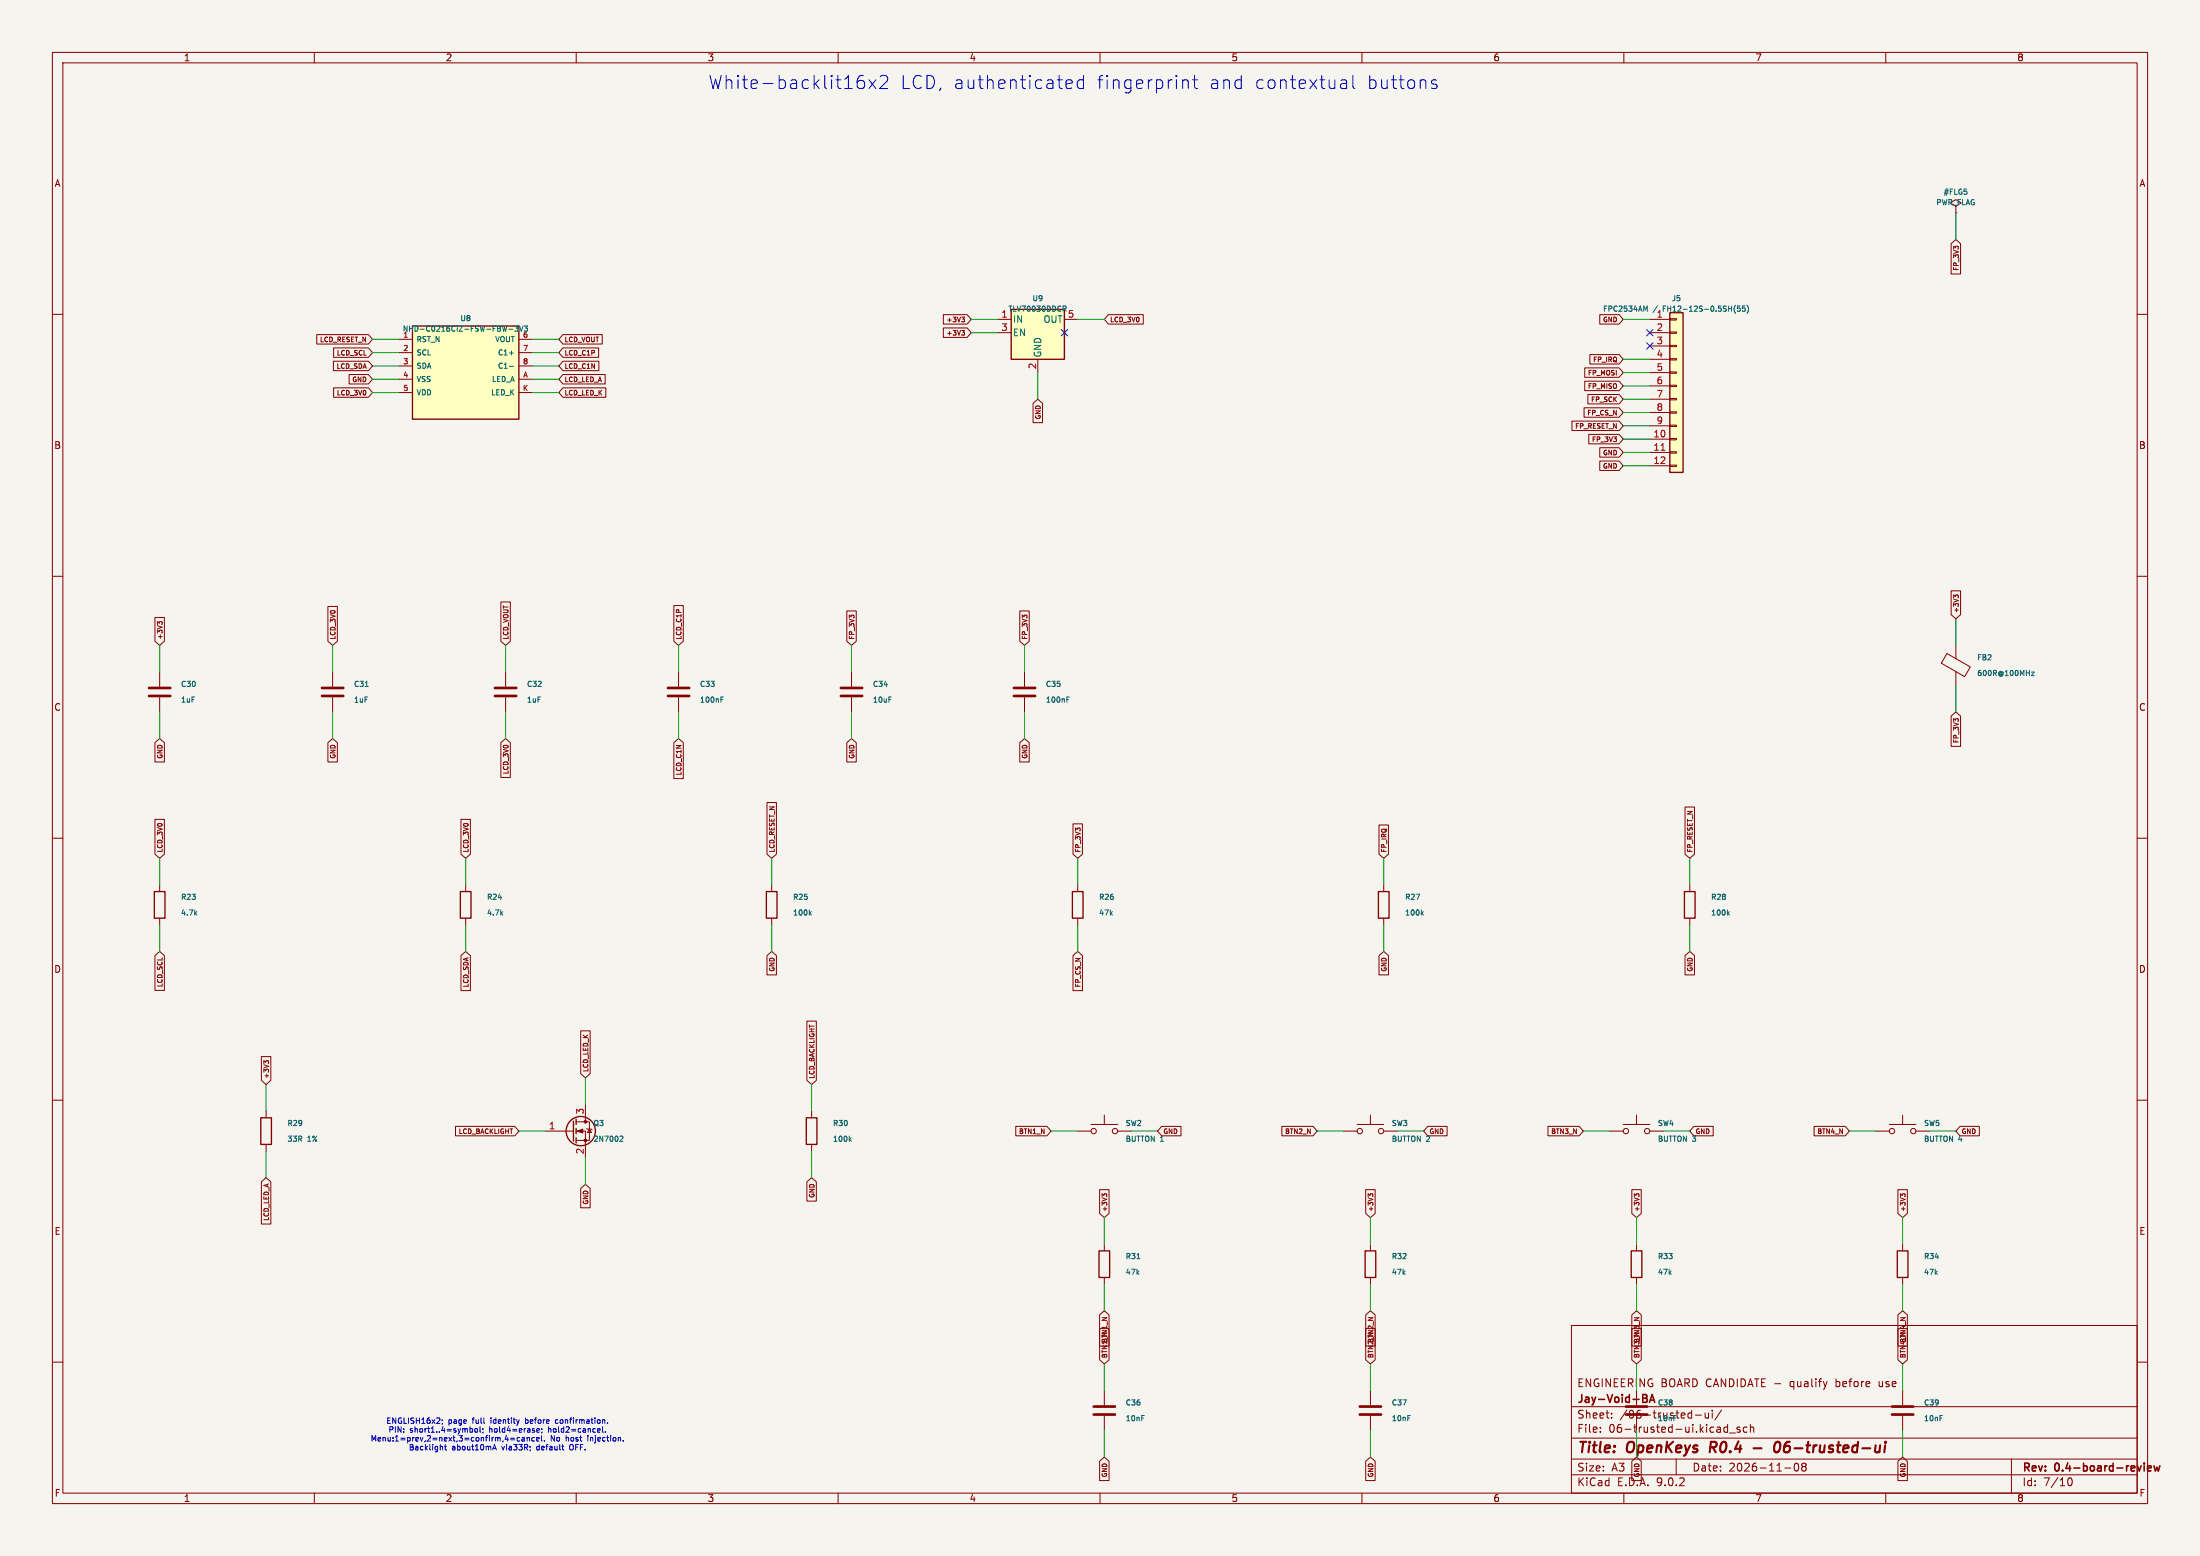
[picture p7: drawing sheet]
<svg xmlns="http://www.w3.org/2000/svg" width="420mm" height="297mm" viewBox="0 0 420 297" stroke-linecap="round" stroke-linejoin="round" font-family="sans-serif">
<path d="M0 0h420v297h-420z" fill="#f5f4ef" stroke="#f5f4ef" stroke-width=".19"/>
<g fill="none" stroke="#840000" stroke-width=".19">
<path d="M10 10h400v277h-400zM12 12h396v273h-396zM60 10v2M110 10v2M160 10v2M210 10v2M260 10v2M310 10v2M360 10v2M10 60h2M408 60h2M10 110h2"/>
<path d="M408 110h2M10 160h2M408 160h2M10 210h2M408 210h2M300 253h108v32h-108zM10 260h2M300 278.5h108M300 274.5h108M300 268.5h108M305.5 273.2v.2M305.5 272.5v.1"/>
<path d="M307.7 270.5v.2M307.7 269.8v.1M320 278.5v3M322.8 269.7l.1 .1M322.9 269.2v1.5M322.9 270.6l-.1 .1M323.7 270.1h1.1M325.5 269.7l.1 .9 .3 .1 .3-.2M326.2 269.7v1M326.9 269.2v.1M326.9 269.7v1M328.7 269.1l-1.3 1.9"/>
<path d="M329.2 273.3h.6M329.2 272.5h.6M329.8 271.9v1.5M330.2 273.5h1.1M332.2 272.5l-.4-.1-.2 .2 .1 .2 .5 .2v.3h-.6M333.5 272.5l-.4-.1-.3 .3 .1 .6h.6M334.2 272.5l.2-.1 .3 .1 .1 .9M334.2 271.9v1.5M342.7 279.4l.2-.1a.8 .8 0 0 1 .5 .7 .8 .8 0 0 1-.5 .8l-.2-.2-.2-.4zM344.2 279.9l-.3-.3 .3-.3 .5 .1 .1 .2-.3 .3M344.2 279.9l-.3 .3 .1 .4 .2 .2 .5-.1 .1-.2-.1-.4-.2-.2M344.2 279.9h.3"/>
<path d="M348.8 263.7l-.4 1M384 278.5v6.5M408 260h2M60 285v2M110 285v2M160 285v2M210 285v2M260 285v2M300 281.5h108M310 285v2M340.7 280.2h1.2M360 285v2"/>
<path d="M394.7 282.7l.2-.5 .2-.1a.8 .8 0 0 1 .5 .7 .8 .8 0 0 1-.5 .8l-.2-.2-.2-.4"/>
</g>
<path d="M313.6 266.2h.5l.2 .1 .1 .3-.3 .3M313.6 266.9h.5M314.1 266.9a.4 .4 0 0 1 .4 .4 .4 .4 0 0 1-.3 .4h-.6M314.9 267.7l.5-1.5 .5 1.5M315 267.3h.8M411.2 279.8l.3 1 .3-.7 .2 .7 .3-1M410 280.3l.7-.2-.1-.2-.4-.1-.2 .2v.7h.6" fill="none" stroke="#840000" stroke-width=".3"/>
<path d="M326.6 275.2l-.2 2M334.8 276.4h1.5M339 275.4a.46 .46 0 0 1 .5-.2 .46 .46 0 0 1 .3 .4 1.15 1.15 0 0 1-.8 1.6l-.1-.1a1.54 1.54 0 0 1 .1-1.7zM359.9 275.9l-.2 1.3M360 275.2l-.1 .2" fill="none" stroke="#840000" stroke-width=".4"/>
<path d="M78.7 62.2h20.4v17.8h-20.4z" fill="#ffffc2"/>
<path d="M78.7 62.2h20.4v17.8h-20.4zM311.4 238.8h2v5h-2z" fill="none" stroke="#840000" stroke-width=".25"/>
<g fill="none" stroke="#840000" stroke-width=".19">
<path d="M76.2 64.8h2.5M76.2 67.3h2.5M76.2 69.9h2.5M76.2 72.4h2.5M76.2 74.9h2.5M99.1 64.8h2.5M99.1 67.3h2.5M99.1 69.9h2.5M99.1 72.4h2.5M99.1 74.9h2.5M307.3 215.9h2.6M309.9 214.6h5.1"/>
<path d="M312.4 212.9v1.7M315 215.9h2.5M312.4 237.5v1.3M312.4 243.8v1.3"/>
<circle cx="310.4" cy="215.9" r=".51"/>
<circle cx="314.5" cy="215.9" r=".51"/>
</g>
<path d="M97.1 62.8h.8M97.3 67.4h.7M97.3 69.9h.7M98.3 62.2h.6l-.3 .4 .3 .1v.4h-.6M99.2 62.2l.3 1 .4-1M100.1 62.2h.6l-.3 .4 .3 .1v.4" fill="none" stroke="#006464" stroke-width=".19"/>
<path d="M193 59.1h10.2v9.5h-10.2z" fill="#ffffc2"/>
<g fill="none" stroke="#840000" stroke-width=".25">
<path d="M193 59.1h10.2v9.5h-10.2zM29.5 170.2h2v5.1h-2zM87.9 170.2h2v5.1h-2zM146.3 170.2h2v5.1h-2zM204.7 170.2h2.1v5.1h-2.1zM263.1 170.2h2.1v5.1h-2.1zM321.6 170.2h2v5.1h-2zM49.8 213.4h2v5h-2zM109.5 214v3.8M110 213.6v1M110 215.4v1M110 217.2v1"/>
<path d="M153.9 213.4h2.1v5h-2.1zM209.8 238.8h2v5h-2zM260.6 238.8h2v5h-2z"/>
<circle cx="110.9" cy="215.9" r="2.79"/>
</g>
<g fill="none" stroke="#840000" stroke-width=".19">
<path d="M373.4 39.4l1-.7-1-.6-1 .6 1 .7v1.2M373.4 40.6h.1M190.5 61h2.5M190.5 63.5h2.5M198.1 68.6v2.5M203.2 61h2.5M30.5 128.3v2.8M30.5 133.1v2.8M63.5 128.3v2.8M63.5 133.1v2.8M96.5 128.3v2.8M96.5 133.1v2.8"/>
<path d="M195.6 128.3v2.8M195.6 133.1v2.8M371.7 124.7l4.4 2.6-1 1.9-4.5-2.6zM373.4 123.2v2.5M373.4 128.2v2.6M30.5 168.9v1.3M30.5 175.3v1.2M88.9 168.9v1.3M88.9 175.3v1.2M147.3 168.9v1.3M147.3 175.3v1.2M205.7 168.9v1.3"/>
<path d="M205.7 175.3v1.2M264.2 168.9v1.3M264.2 175.3v1.2M322.6 168.9v1.3M322.6 175.3v1.2M50.8 212.1v1.3M50.8 218.4v1.3M104.1 215.9h5.4M110 214.1h2.5v3.6h-2.5M110 215.9h1.8v5.1M111.8 210.8v3.3M112 215.4l1 .2"/>
<path d="M112.5 215.5l.4 .7h-.8zM154.9 212.1v1.3M154.9 218.4v1.3M205.7 215.9h2.6M208.3 214.6h5.1M210.8 212.9v1.7M213.4 215.9h2.5M210.8 237.5v1.3M261.6 237.5v1.3M210.8 243.8v1.3M261.6 243.8v1.3M210.8 265.4v2.8"/>
<path d="M210.8 270.3v2.7"/>
<circle cx="208.8" cy="215.9" r=".51"/>
<circle cx="212.9" cy="215.9" r=".51"/>
</g>
<g fill="none" stroke="#006464" stroke-width=".19">
<path d="M203 58.4l.5 .1-.1 .4M203 58.9h.3M203.2 58.9l.3 .5M69.7 131h.6M203.7 133.5h.3M203.7 133h.4M387.8 128.3h.5l-.5 .7h.5M37.3 174.3l.3 .4M37.6 174l-.4 .4M95.7 174.3l.3 .4M96 174l-.4 .4M154.6 174.3l.3 .4"/>
<path d="M154.9 174l-.4 .4M271.4 174.3l.3 .4M271.7 174l-.4 .4M329.9 174.3l.2 .4M330.1 174l-.3 .4M118.4 216.9h.3l.2 .2-.6 .8h.6M162.2 217.5l.3 .4M162.5 217.2l-.4 .4M217.1 240.3h.5M218 270.2h.4"/>
</g>
<path d="M28.4 131.3h4.1M28.4 132.8h4.1M61.5 131.3h4M61.5 132.8h4M94.5 131.3h4.1M94.5 132.8h4.1M193.5 131.3h4.1M193.5 132.8h4.1M208.8 268.5h4.1M208.8 270h4.1" fill="none" stroke="#840000" stroke-width=".51"/>
<g fill="#840000" stroke="#840000" stroke-width=".19">
<path d="M110.2 215.9l1.1-.4v.8z"/>
<circle cx="111.8" cy="214.1" r=".25"/>
<circle cx="111.8" cy="217.7" r=".25"/>
</g>
<path d="M318.8 59.7h2.5v30.5h-2.5z" fill="#ffffc2"/>
<path d="M318.8 59.7h2.5v30.5h-2.5zM362.2 238.8h2v5h-2z" fill="none" stroke="#840000" stroke-width=".25"/>
<g fill="none" stroke="#840000" stroke-width=".19">
<path d="M372.5 46.5l.9-.8 .9 .8v5.8h-1.8zM60.5 63.9h9.8l.8 .9-.8 .9h-9.8zM63.6 68.9h6.7l.8 1-.8 .9h-6.7zM63.7 66.4h6.6l.8 .9-.8 .9h-6.6zM63.7 74h6.6l.8 .9-.8 .9h-6.6zM66.6 71.5h3.7l.8 .9-.8 .9h-3.7zM107.5 68.9h6.8v1.9h-6.8l-.8-.9zM107.5 66.4h6.8v1.8h-6.8l-.8-.9zM107.5 71.5h8v1.8h-8l-.8-.9zM107.5 74h8.2v1.8h-8.2l-.8-.9zM107.5 63.9h7.5v1.8h-7.5l-.8-.9zM180.1 60.1h4.5l.8 .9-.8 .9h-4.5z"/>
<path d="M180.1 62.6h4.5l.8 .9-.8 .9h-4.5zM183.6 60.5h.5l-.3 .4 .3 .1v.3l-.1 .1h-.3M183.6 63.1h.5l-.3 .3 .3 .1v.3l-.1 .2h-.3M197.2 77l.9-.8 .9 .8v3.7h-1.8zM211.6 60.1h6.7v1.8h-6.7l-.8-.9zM302.4 77.8h6.7l.8 .9-.8 .9h-6.7zM302.5 70.2h6.6l.8 .9-.8 .9h-6.6zM302.5 72.8h6.6l.8 .9-.8 .9h-6.6zM303.1 75.3h6l.8 .9-.8 .9h-6zM303.5 67.7h5.6l.8 .9-.8 .9h-5.6zM305.4 60.1h3.7l.8 .9-.8 .9h-3.7zM315 61h3.8"/>
<path d="M315 63.5h3.8M315 66h3.8M315 68.6h3.8M315 71.1h3.8M315 73.7h3.8M315 76.2h3.8M315 78.7h3.8M318.8 60.8h1.2v.3h-1.2zM318.8 63.4h1.2v.2h-1.2zM318.8 65.9h1.2v.3h-1.2zM318.8 68.5h1.2v.2h-1.2zM318.8 71h1.2v.2h-1.2z"/>
<path d="M318.8 73.5h1.2v.3h-1.2zM318.8 76.1h1.2v.2h-1.2zM318.8 78.6h1.2v.3h-1.2zM300.1 80.4h9l.8 .9-.8 .9h-9zM303.3 82.9h5.8l.8 .9-.8 .9h-5.8zM305.4 88h3.7l.8 .9-.8 .9h-3.7zM305.4 85.5h3.7l.8 .9-.8 .9h-3.7zM315 81.3h3.8M315 83.8h3.8M315 86.4h3.8M315 88.9h3.8M318.8 81.2h1.2v.2h-1.2z"/>
<path d="M318.8 83.7h1.2v.2h-1.2zM318.8 86.2h1.2v.3h-1.2zM318.8 88.8h1.2v.2h-1.2zM29.6 117.9h1.8v4.5l-.9 .8-.9-.8zM30.4 118.9l-.3-.3v.6M30.4 118.8l.2-.2 .4 .2M62.6 115.8h1.8v6.6l-.9 .8-.9-.8zM95.6 114.9h1.8v7.5l-.9 .8-.9-.8zM128.6 115.6h1.8v6.8l-.9 .8-.9-.8zM161.7 116.6h1.8v5.8l-.9 .8-.9-.8zM194.7 116.6h1.8v5.8l-.9 .8-.9-.8zM372.5 112.8h1.8v4.5l-.9 .8-.9-.8z"/>
<path d="M373.3 113.9l-.3-.3v.5M373.3 113.7l.2-.1 .4 .1M129.5 128.3v2.8M129.5 133.1v2.8M162.6 128.3v2.8M162.6 133.1v2.8M372.5 136.7l.9-.8 .9 .8v5.8h-1.8zM29.6 141.8l.9-.8 .9 .8v3.6h-1.8zM29.6 156.4h1.8v6.6l-.9 .8-.9-.8zM62.6 141.8l.9-.8 .9 .8v3.6h-1.8zM88 156.4h1.8v6.6l-.9 .8-.9-.8zM95.6 141.8l.9-.8 .9 .8v6.6h-1.8z"/>
<path d="M128.6 141.8l.9-.8 .9 .8v6.8h-1.8zM146.4 153.2h1.8v9.8l-.9 .8-.9-.8zM161.7 141.8l.9-.8 .9 .8v3.6h-1.8zM194.7 141.8l.9-.8 .9 .8v3.6h-1.8zM204.8 157.3h1.8v5.7l-.9 .8-.9-.8zM263.3 157.5h1.8v5.5l-.9 .8-.9-.8zM321.7 154h1.8v9l-.9 .8-.9-.8zM29.6 182.4l.9-.8 .9 .8v6.6h-1.8zM88 182.4l.9-.8 .9 .8v6.7h-1.8zM110.9 196.8h1.8v8.2l-.9 .7-.9-.7zM146.4 182.4l.9-.8 .9 .8v3.7h-1.8zM154 194.9h1.8v11.3l-.9 .8-.9-.8z"/>
<path d="M204.8 182.4l.9-.8 .9 .8v6.7h-1.8zM263.3 182.4l.9-.8 .9 .8v3.7h-1.8zM321.7 182.4l.9-.8 .9 .8v3.7h-1.8zM49.9 201.7h1.8v4.5l-.9 .8-.9-.8zM50.7 202.8l-.3-.3v.5M50.7 202.6l.2-.1 .4 .1M87 215h11.3l.8 .9-.8 .9h-11.3zM193.9 215h6l.8 .9-.8 .9h-6zM221.8 215h3.7v1.8h-3.7l-.8-.9zM244.7 215h6l.8 .9-.8 .9h-6zM256.5 215.9h2.6M259.1 214.6h5.1"/>
<path d="M261.6 212.9v1.7M264.2 215.9h2.5M272.6 215h3.7v1.8h-3.7l-.8-.9zM295.5 215h6l.8 .9-.8 .9h-6zM323.4 215h3.7v1.8h-3.7l-.8-.9zM346.3 215h6l.8 .9-.8 .9h-6zM358.1 215.9h2.6M360.7 214.6h5.1M363.2 212.9v1.7M365.8 215.9h2.5M374.2 215h3.7v1.8h-3.7l-.8-.9zM49.9 225.6l.9-.8 .9 .8v8h-1.8z"/>
<path d="M110.9 226.8l.9-.7 .9 .7v3.7h-1.8zM154 225.6l.9-.8 .9 .8v3.7h-1.8zM209.9 227.1h1.8v4.5l-.9 .8-.9-.8zM210.7 228l.2-.1 .4 .1M210.7 228.2l-.3-.3v.5M260.7 227.1h1.8v4.5l-.9 .8-.9-.8zM261.5 228l.2-.1 .4 .1M261.5 228.2l-.3-.3v.5M311.5 227.1h1.8v4.5l-.9 .8-.9-.8zM312.3 228l.2-.1 .4 .1M312.3 228.2l-.3-.3v.5M362.3 227.1h1.8v4.5l-.9 .8-.9-.8z"/>
<path d="M363.1 228.2l-.3-.3v.5M363.1 228l.2-.1 .4 .1M363.2 237.5v1.3M209.9 253.6h1.8v6l-.9 .7-.9-.7zM209.9 251l.9-.8 .9 .8v5.9h-1.8zM210.4 254h.9l-.9 .5M210.4 251.5h.9l-.9 .5h.9M211.3 253.1v.5M211.3 253.4h-.9l.2 .2M211.4 252.2v.7M260.7 253.6h1.8v6l-.9 .7-.9-.7zM260.7 251l.9-.8 .9 .8v5.9h-1.8z"/>
<path d="M311.5 251l.9-.8 .9 .8v5.9h-1.8zM311.5 253.6h1.8v6l-.9 .7-.9-.7zM312 257.7v.6M312 258h.9M312 256.9h.9l-.9 .5h.9M312.1 258.6h.1l.2 .1 .2-.2 .2 .1 .1 .4h-.9zM312.4 258.7v.3M362.3 253.6h1.8v6l-.9 .7-.9-.7zM362.3 251l.9-.8 .9 .8v5.9h-1.8zM363.2 243.8v1.3M209.9 278.9l.9-.8 .9 .8v3.7h-1.8zM260.7 278.9l.9-.8 .9 .8v3.7h-1.8z"/>
<path d="M261.6 265.4v2.8M261.6 270.3v2.7M311.5 278.9l.9-.8 .9 .8v3.7h-1.8zM312.4 265.4v2.8M312.4 270.3v2.7M362.3 278.9l.9-.8 .9 .8v3.7h-1.8zM363.2 265.4v2.8M363.2 270.3v2.7"/>
<circle cx="259.6" cy="215.9" r=".51"/>
<circle cx="263.7" cy="215.9" r=".51"/>
<circle cx="361.2" cy="215.9" r=".51"/>
<circle cx="365.3" cy="215.9" r=".51"/>
</g>
<path d="M317.1 85.9h.7" fill="none" stroke="#a90000" stroke-width=".19"/>
<path d="M314.1 59.1l.4-.7v1M331.2 59.6l.1 .2M331.3 58.3l-.1 .2M332.2 58.4h-.5v.5l.4-.1 .1 .5h-.5M333.1 58.4h-.4l-.1 .5 .5-.1v.5h-.5M333.5 58.3a1.15 1.15 0 0 1 0 1.5M137.6 133.5h.4M137.6 133h.5M169.7 133h.5M268.8 270.2h.4M370.4 270.2h.4" fill="none" stroke="#006464" stroke-width=".19"/>
<path d="M127.5 131.3h4.1M127.5 132.8h4.1M160.5 131.3h4.1M160.5 132.8h4.1M259.6 268.5h4.1M259.6 270h4.1M310.4 268.5h4.1M310.4 270h4.1M361.2 268.5h4.1M361.2 270h4.1" fill="none" stroke="#840000" stroke-width=".51"/>
<g fill="none" stroke="#009600" stroke-width=".19">
<path d="M373.4 40.6v5.1M71.1 64.8h5.1M71.1 74.9h5.1M71.1 72.4h5.1M71.1 69.9h5.1M71.1 67.3h5.1M101.6 64.8h5.1M101.6 74.9h5.1M101.6 72.4h5.1M101.6 69.9h5.1M101.6 67.3h5.1M185.4 61h5.1"/>
<path d="M185.4 63.5h5.1M198.1 71.1v5.1M205.7 61h5.1M309.9 61h5.1M309.9 68.6h5.1M309.9 71.1h5.1M309.9 73.7h5.1M309.9 76.2h5.1M309.9 78.7h5.1M309.9 88.9h5.1M309.9 86.4h5.1M309.9 83.8h5.1"/>
<path d="M309.9 81.3h5.1M373.4 118.1v5.1M30.5 123.2v5.1M30.5 135.9v5.1M63.5 123.2v5.1M63.5 135.9v5.1M96.5 123.2v5.1M96.5 135.9v5.1M129.5 123.2v5.1M129.5 135.9v5.1M162.6 123.2v5.1M162.6 135.9v5.1"/>
<path d="M195.6 123.2v5.1M195.6 135.9v5.1M373.4 130.8v5.1M30.5 163.8v5.1M30.5 176.5v5.1M88.9 163.8v5.1M88.9 176.5v5.1M147.3 163.8v5.1M147.3 176.5v5.1M205.7 163.8v5.1M205.7 176.5v5.1M264.2 163.8v5.1"/>
<path d="M264.2 176.5v5.1M322.6 163.8v5.1M322.6 176.5v5.1M50.8 207v5.1M50.8 219.7v5.1M99.1 215.9h5M111.8 205.7v5.1M154.9 207v5.1M154.9 219.7v5.1M200.7 215.9h5M215.9 215.9h5.1M251.5 215.9h5"/>
<path d="M266.7 215.9h5.1M302.3 215.9h5M317.5 215.9h5.1M353.1 215.9h5M368.3 215.9h5.1M111.8 221v5.1M210.8 232.4v5.1M261.6 232.4v5.1M312.4 232.4v5.1M363.2 232.4v5.1M210.8 245.1v5.1M261.6 245.1v5.1"/>
<path d="M312.4 245.1v5.1M363.2 245.1v5.1M210.8 260.3v5.1M210.8 273v5.1M261.6 260.3v5.1M261.6 273v5.1M312.4 260.3v5.1M312.4 273v5.1M363.2 260.3v5.1M363.2 273v5.1"/>
</g>
<path d="M202.6 62.9l1.2 1.2M203.8 62.9l-1.2 1.2M314.4 65.4l1.2 1.2M314.4 62.9l1.2 1.2M315.6 65.4l-1.2 1.2M315.6 62.9l-1.2 1.2" fill="none" stroke="#000084" stroke-width=".19"/>
<g fill="none" stroke="#0000c2" stroke-width=".19">
<path d="M163.6 15.8l.5-.4 .7 .1 .3 .3v.6l-.5 .5-.7-.1-.3-.4M164.8 14.4a.99 .99 0 0 0-1.2 1.1M165.9 15.2l1.3 1.7M167.2 15.2l-1.3 1.7M168 14.6l.4-.2h.6a.68 .68 0 0 1 .3 1.1l-1.4 1.4h1.6M203.6 16.8l.3 .1 .7-.1M203.6 15.4l.7-.2 .3 .2 .1 .4-1.2 .3M206.8 15.4l-.7-.2-.4 .5v.7l.2 .4 .2 .1 .7-.1M206.8 14.4v2.5M225.8 15.5a.62 .62 0 0 1 1 .1v1.3M227.7 15.2h.9M228 14.4v2.1l.2 .3 .4 .1"/>
<path d="M256 16.8l.3 .1 .8-.1M256 15.4l.3-.2 .7 .2 .1 .2v1.3M257.1 15.8l-1.1 .3M258.3 14.4v2.1l.3 .4M274.2 15.4l-.6-.2-.3 .4 .1 .3 .8 .3 .1 .2-.1 .4-.2 .1-.7-.1M84.4 271v.1M84.4 276.1l.1 .7M84.5 271.6l-.1 .2M85 275.7v.9l.2 .2M90.2 272.8v.5M90.7 272.7h.3l.2 .2v.3l-.2 .2-.4-.2zM91.6 272.3v.9l.2 .2"/>
<path d="M92.2 272.7v.1M92.2 273.3l-.1 .2M93.7 270.6v.1M94 276.8l.4-1.1 .3 1.1M94.1 276.5h.6M97.5 274.5h.8M97.5 274.8h.8M98.9 274.4l-.2 .2v.3l.2 .2 .3-.1M99.1 274.4h.1M99.8 274.4h-.1M100 274.4l.1 .1v.6M100.1 274.6l-.5 .2 .2 .3 .3-.1"/>
<path d="M100.3 270.6v1.1M100.3 271.6l.3 .1M100.6 271h-.3M100.6 274.4v.7M100.8 274.4l-.2 .1M100.9 274.4l.2 .1v.6M101.7 274.4l-.2 .2v.3l.2 .2 .3-.1M101.9 274.4h.1M102.4 274.7l.5-.1v-.2h-.3l-.2 .1 .1 .5h.4M102.5 272.8l.1-.1 .4 .1-.5 .2M102.5 273.2l.1 .2 .3-.1M103.4 274v.9l.1 .2"/>
<path d="M103.4 272.7v.1M103.5 273.3l-.1 .2M103.9 275v.1M106.5 271h-.3l-.2 .2 .1 .4h.4M108.8 275.9l-.1 .5 .3 .4M114.5 272.7l.1 .2-.5 .1M115 272.3v.9l.2 .2M115.6 273.3v.1M116 271.6v.1M119 275v.1"/>
</g>
<g font-size="3.5" fill="#0000c2">
<text x="135.2" y="17.2">White-backlit16x2</text>
<text x="171.8" y="17.2">LCD, authenticated</text>
<text x="209.2" y="17.2">fingerprint</text>
<text x="230.6" y="17.2">and</text>
<text x="239.3" y="17.2">contextual</text>
<text x="260.7" y="17.2">buttons</text>
</g>
<g font-size="2.8" fill="#840000">
<text x="301" y="277.9">Title:</text>
<text x="310.6" y="277.9">OpenKeys</text>
<text x="327.3" y="277.9">R0.4</text>
<text x="341.1" y="277.9">06-trusted-ui</text>
</g>
<g font-size="2.1" fill="#840000">
<text x="301" y="268.2">Jay-Void-BA</text>
<text x="301" y="265">ENGINEERING BOARD CANDIDATE -</text>
<text x="342" y="265">qualify</text>
<text x="350.8" y="265">before</text>
<text x="359.2" y="265">use</text>
<text x="301" y="273.7">File:</text>
<text x="301" y="271">Sheet:</text>
<text x="307.1" y="273.7">06-trusted-ui.kicad_sch</text>
<text x="301" y="281.1">Size:</text>
<text x="307.6" y="281.1">A3</text>
<text x="323" y="281.1">Date:</text>
<text x="330" y="281.1">2026-11-08</text>
<text x="386" y="281.3">Rev:</text>
<text x="392.4" y="281.3">0.4-board-review</text>
<text x="301" y="283.9">KiCad</text>
<text x="308.7" y="283.9">E.D.A.</text>
<text x="316.3" y="283.9">9.0.2</text>
<text x="386" y="283.9">Id:</text>
<text x="390.1" y="283.9">7/10</text>
</g>
<text font-size="2.1" fill="#006464" x="309.2" y="271">/06-trusted-ui/</text>
<g font-size="1.8" fill="#840000">
<text x="35" y="11.9">1</text>
<text x="85" y="11.9">2</text>
<text x="135" y="11.9">3</text>
<text x="185" y="11.9">4</text>
<text x="235" y="11.9">5</text>
<text x="285" y="11.9">6</text>
<text x="335" y="11.9">7</text>
<text x="385" y="11.9">8</text>
<text x="10.3" y="35.9">A</text>
<text x="408.3" y="35.9">A</text>
<text x="10.3" y="85.9">B</text>
<text x="408.2" y="85.9">B</text>
<text x="10.3" y="135.9">C</text>
<text x="408.2" y="135.9">C</text>
<text x="10.3" y="185.9">D</text>
<text x="408.2" y="185.9">D</text>
<text x="10.3" y="235.9">E</text>
<text x="408.3" y="235.9">E</text>
<text x="10.3" y="285.9">F</text>
<text x="35" y="286.9">1</text>
<text x="85" y="286.9">2</text>
<text x="135" y="286.9">3</text>
<text x="185" y="286.9">4</text>
<text x="235" y="286.9">5</text>
<text x="285" y="286.9">6</text>
<text x="335" y="286.9">7</text>
<text x="385" y="286.9">8</text>
<text x="408.3" y="285.9">F</text>
</g>
<g font-size="1.8" fill="#a90000">
<text x="191.1" y="60.7">1</text>
<text x="191.1" y="63.2">3</text>
<text x="316.2" y="60.7">1</text>
<text x="316.2" y="63.2">2</text>
<text x="316.2" y="65.8">3</text>
<text x="197.9" y="70.6" transform="rotate(-90 197.9 70.6)">2</text>
<text x="316.2" y="68.3">4</text>
<text x="316.2" y="70.9">5</text>
<text x="316.2" y="73.4">6</text>
<text x="316.2" y="75.9">7</text>
<text x="315.6" y="83.6">10</text>
<text x="316.2" y="78.5">8</text>
<text x="316.2" y="81">9</text>
<text x="315.6" y="86.1">11</text>
<text x="315.6" y="88.6">12</text>
<text x="104.7" y="215.6">1</text>
<text x="111.5" y="212.8" transform="rotate(-90 111.5 212.8)">3</text>
<text x="111.5" y="220.4" transform="rotate(-90 111.5 220.4)">2</text>
</g>
<g font-size="1.8" fill="#006464">
<text x="193.3" y="61.8">IN</text>
<text x="193.3" y="64.4">EN</text>
<text x="199.1" y="61.8">OUT</text>
<text x="203.8" y="60.7">5</text>
<text x="199" y="68.3" transform="rotate(-90 199 68.3)">GND</text>
</g>
<g font-size="1.5" fill="#0000c2">
<text x="70.7" y="275.3">Menu:1=prev,2=next,3=confirm,4=cancel.</text>
<text x="73.7" y="272">ENGLISH16x2;</text>
<text x="74.1" y="273.7">PIN:</text>
<text x="78.2" y="273.7">short1..4=symbol;</text>
<text x="85.6" y="272">page</text>
<text x="90.4" y="272">full</text>
<text x="93.6" y="273.7">hold4=erase;</text>
<text x="94.1" y="272">identity</text>
<text x="100.9" y="272">before</text>
<text x="105.1" y="273.7">hold2=cancel.</text>
<text x="105.1" y="275.3">No</text>
<text x="106.9" y="272">confirmation.</text>
<text x="108.2" y="275.3">host</text>
<text x="112.6" y="275.3">injection.</text>
<text x="77.9" y="277">Backlight</text>
<text x="86.3" y="277">about10mA</text>
<text x="96" y="277">via33R;</text>
<text x="102.9" y="277">default</text>
<text x="109.4" y="277">OFF.</text>
</g>
<g font-size="1.4" fill="#006464">
<text x="369.5" y="39.4">PWR_FLAG</text>
<text x="370.9" y="37.4">#FLG5</text>
<text x="192.4" y="59.7">TLV70030DDCR</text>
<text x="197" y="57.7">U9</text>
<text x="305.9" y="59.7">FPC2534AM</text>
<text x="315.6" y="59.7">/</text>
<text x="317.7" y="59.7">FH12-12S-0.5SH(55)</text>
<text x="319.1" y="57.7">J5</text>
<text x="76.8" y="63.5">NHD-C0216CiZ-FSW-FBW-3V3</text>
<text x="79.4" y="65.5">RST_N</text>
<text x="87.8" y="61.5">U8</text>
<text x="94.4" y="65.5">VOUT</text>
<text x="99.7" y="64.5">6</text>
<text x="79.4" y="68">SCL</text>
<text x="79.4" y="70.6">SDA</text>
<text x="94.9" y="68">C1+</text>
<text x="94.9" y="70.6">C1-</text>
<text x="79.4" y="73.1">VSS</text>
<text x="79.4" y="75.7">VDD</text>
<text x="93.6" y="75.7">LED_K</text>
<text x="93.8" y="73.1">LED_A</text>
<text x="34.4" y="131.3">C30</text>
<text x="67.5" y="131.3">C31</text>
<text x="100.5" y="131.3">C32</text>
<text x="133.5" y="131.3">C33</text>
<text x="166.5" y="131.3">C34</text>
<text x="199.5" y="131.3">C35</text>
<text x="377.3" y="126.2">FB2</text>
<text x="377.3" y="129.2">600R@100MHz</text>
<text x="34.4" y="134.3">1uF</text>
<text x="67.5" y="134.3">1uF</text>
<text x="100.5" y="134.3">1uF</text>
<text x="133.5" y="134.3">100nF</text>
<text x="166.5" y="134.3">10uF</text>
<text x="199.5" y="134.3">100nF</text>
<text x="34.4" y="171.9">R23</text>
<text x="92.9" y="171.9">R24</text>
<text x="151.3" y="171.9">R25</text>
<text x="209.7" y="171.9">R26</text>
<text x="268.1" y="171.9">R27</text>
<text x="326.5" y="171.9">R28</text>
<text x="34.4" y="174.9">4.7k</text>
<text x="92.9" y="174.9">4.7k</text>
<text x="151.3" y="174.9">100k</text>
<text x="209.7" y="174.9">47k</text>
<text x="268.1" y="174.9">100k</text>
<text x="326.5" y="174.9">100k</text>
<text x="54.8" y="215.1">R29</text>
<text x="113.2" y="215.1">Q3</text>
<text x="158.9" y="215.1">R30</text>
<text x="214.8" y="215.1">SW2</text>
<text x="265.6" y="215.1">SW3</text>
<text x="316.4" y="215.1">SW4</text>
<text x="367.2" y="215.1">SW5</text>
<text x="54.8" y="218.1">33R</text>
<text x="58.7" y="218.1">1%</text>
<text x="113.2" y="218.1">2N7002</text>
<text x="158.9" y="218.1">100k</text>
<text x="214.8" y="218.1">BUTTON 1</text>
<text x="265.6" y="218.1">BUTTON 2</text>
<text x="316.4" y="218.1">BUTTON 3</text>
<text x="367.2" y="218.1">BUTTON 4</text>
<text x="214.8" y="243.5">47k</text>
<text x="214.8" y="240.5">R31</text>
<text x="265.6" y="243.5">47k</text>
<text x="265.6" y="240.5">R32</text>
<text x="316.4" y="243.5">47k</text>
<text x="316.4" y="240.5">R33</text>
<text x="367.2" y="243.5">47k</text>
<text x="367.2" y="240.5">R34</text>
<text x="214.8" y="268.5">C36</text>
<text x="265.6" y="268.5">C37</text>
<text x="316.4" y="268.5">C38</text>
<text x="367.2" y="268.5">C39</text>
<text x="214.8" y="271.5">10nF</text>
<text x="265.6" y="271.5">10nF</text>
<text x="316.4" y="271.5">10nF</text>
<text x="367.2" y="271.5">10nF</text>
</g>
<g font-size="1.4" fill="#a90000">
<text x="76.9" y="64.5">1</text>
<text x="76.9" y="67.1">2</text>
<text x="76.9" y="69.6">3</text>
<text x="99.7" y="67.1">7</text>
<text x="99.7" y="69.6">8</text>
<text x="76.9" y="72.1">4</text>
<text x="76.9" y="74.7">5</text>
<text x="99.7" y="74.7">K</text>
<text x="99.8" y="72.1">A</text>
</g>
<g font-size="1.3" fill="#840000">
<text x="374.1" y="51.9" transform="rotate(-90 374.1 51.9)">FP_3V3</text>
<text x="60.9" y="65.5">LCD_RESET_N</text>
<text x="107.7" y="65.5">LCD_VOUT</text>
<text x="180.5" y="61.7">+3V3</text>
<text x="180.5" y="64.2">+3V3</text>
<text x="211.8" y="61.7">LCD_3V0</text>
<text x="305.8" y="61.7">GND</text>
<text x="64.1" y="70.6">LCD_SDA</text>
<text x="64.1" y="68.1">LCD_SCL</text>
<text x="107.7" y="70.6">LCD_C1N</text>
<text x="107.7" y="68.1">LCD_C1P</text>
<text x="303" y="71.9">FP_MOSI</text>
<text x="304" y="69.3">FP_IRQ</text>
<text x="64.1" y="75.7">LCD_3V0</text>
<text x="67.1" y="73.1">GND</text>
<text x="107.7" y="73.1">LCD_LED_A</text>
<text x="107.7" y="75.7">LCD_LED_K</text>
<text x="303" y="74.4">FP_MISO</text>
<text x="303.6" y="76.9">FP_SCK</text>
<text x="198.9" y="80.2" transform="rotate(-90 198.9 80.2)">GND</text>
<text x="300.5" y="82">FP_RESET_N</text>
<text x="302.8" y="79.5">FP_CS_N</text>
<text x="303.7" y="84.6">FP_3V3</text>
<text x="305.8" y="89.6">GND</text>
<text x="305.8" y="87.1">GND</text>
<text x="374.1" y="117.1" transform="rotate(-90 374.1 117.1)">+3V3</text>
<text x="31.2" y="122.2" transform="rotate(-90 31.2 122.2)">+3V3</text>
<text x="64.2" y="122.2" transform="rotate(-90 64.2 122.2)">LCD_3V0</text>
<text x="97.3" y="122.2" transform="rotate(-90 97.3 122.2)">LCD_VOUT</text>
<text x="130.3" y="122.2" transform="rotate(-90 130.3 122.2)">LCD_C1P</text>
<text x="163.3" y="122.2" transform="rotate(-90 163.3 122.2)">FP_3V3</text>
<text x="196.3" y="122.2" transform="rotate(-90 196.3 122.2)">FP_3V3</text>
<text x="374.1" y="142" transform="rotate(-90 374.1 142)">FP_3V3</text>
<text x="31.2" y="145" transform="rotate(-90 31.2 145)">GND</text>
<text x="64.2" y="145" transform="rotate(-90 64.2 145)">GND</text>
<text x="97.3" y="148" transform="rotate(-90 97.3 148)">LCD_3V0</text>
<text x="130.3" y="148.2" transform="rotate(-90 130.3 148.2)">LCD_C1N</text>
<text x="163.3" y="145" transform="rotate(-90 163.3 145)">GND</text>
<text x="196.3" y="145" transform="rotate(-90 196.3 145)">GND</text>
<text x="31.2" y="162.8" transform="rotate(-90 31.2 162.8)">LCD_3V0</text>
<text x="89.6" y="162.8" transform="rotate(-90 89.6 162.8)">LCD_3V0</text>
<text x="148.1" y="162.8" transform="rotate(-90 148.1 162.8)">LCD_RESET_N</text>
<text x="206.5" y="162.8" transform="rotate(-90 206.5 162.8)">FP_3V3</text>
<text x="264.9" y="162.8" transform="rotate(-90 264.9 162.8)">FP_IRQ</text>
<text x="323.3" y="162.8" transform="rotate(-90 323.3 162.8)">FP_RESET_N</text>
<text x="148.1" y="185.6" transform="rotate(-90 148.1 185.6)">GND</text>
<text x="264.9" y="185.6" transform="rotate(-90 264.9 185.6)">GND</text>
<text x="323.3" y="185.6" transform="rotate(-90 323.3 185.6)">GND</text>
<text x="31.2" y="188.6" transform="rotate(-90 31.2 188.6)">LCD_SCL</text>
<text x="89.6" y="188.6" transform="rotate(-90 89.6 188.6)">LCD_SDA</text>
<text x="206.5" y="188.6" transform="rotate(-90 206.5 188.6)">FP_CS_N</text>
<text x="51.5" y="206" transform="rotate(-90 51.5 206)">+3V3</text>
<text x="112.5" y="204.7" transform="rotate(-90 112.5 204.7)">LCD_LED_K</text>
<text x="155.7" y="206" transform="rotate(-90 155.7 206)">LCD_BACKLIGHT</text>
<text x="87.4" y="216.6">LCD_BACKLIGHT</text>
<text x="194.4" y="216.6">BTN1_N</text>
<text x="222" y="216.6">GND</text>
<text x="245.2" y="216.6">BTN2_N</text>
<text x="272.8" y="216.6">GND</text>
<text x="296" y="216.6">BTN3_N</text>
<text x="323.6" y="216.6">GND</text>
<text x="346.8" y="216.6">BTN4_N</text>
<text x="374.4" y="216.6">GND</text>
<text x="51.5" y="233.2" transform="rotate(-90 51.5 233.2)">LCD_LED_A</text>
<text x="112.5" y="230.1" transform="rotate(-90 112.5 230.1)">GND</text>
<text x="155.7" y="228.8" transform="rotate(-90 155.7 228.8)">GND</text>
<text x="211.6" y="231.4" transform="rotate(-90 211.6 231.4)">+3V3</text>
<text x="262.4" y="231.4" transform="rotate(-90 262.4 231.4)">+3V3</text>
<text x="313.2" y="231.4" transform="rotate(-90 313.2 231.4)">+3V3</text>
<text x="364" y="231.4" transform="rotate(-90 364 231.4)">+3V3</text>
<text x="262.4" y="256.5" transform="rotate(-90 262.4 256.5)">BTN2_N</text>
<text x="313.2" y="256.5" transform="rotate(-90 313.2 256.5)">BTN3_N</text>
<text x="364" y="256.5" transform="rotate(-90 364 256.5)">BTN4_N</text>
<text x="211.6" y="259.3" transform="rotate(-90 211.6 259.3)">BTN1_N</text>
<text x="262.4" y="259.3" transform="rotate(-90 262.4 259.3)">BTN2_N</text>
<text x="364" y="259.3" transform="rotate(-90 364 259.3)">BTN4_N</text>
<text x="211.6" y="282.2" transform="rotate(-90 211.6 282.2)">GND</text>
<text x="262.4" y="282.2" transform="rotate(-90 262.4 282.2)">GND</text>
<text x="313.2" y="282.2" transform="rotate(-90 313.2 282.2)">GND</text>
<text x="364" y="282.2" transform="rotate(-90 364 282.2)">GND</text>
</g>
</svg>
